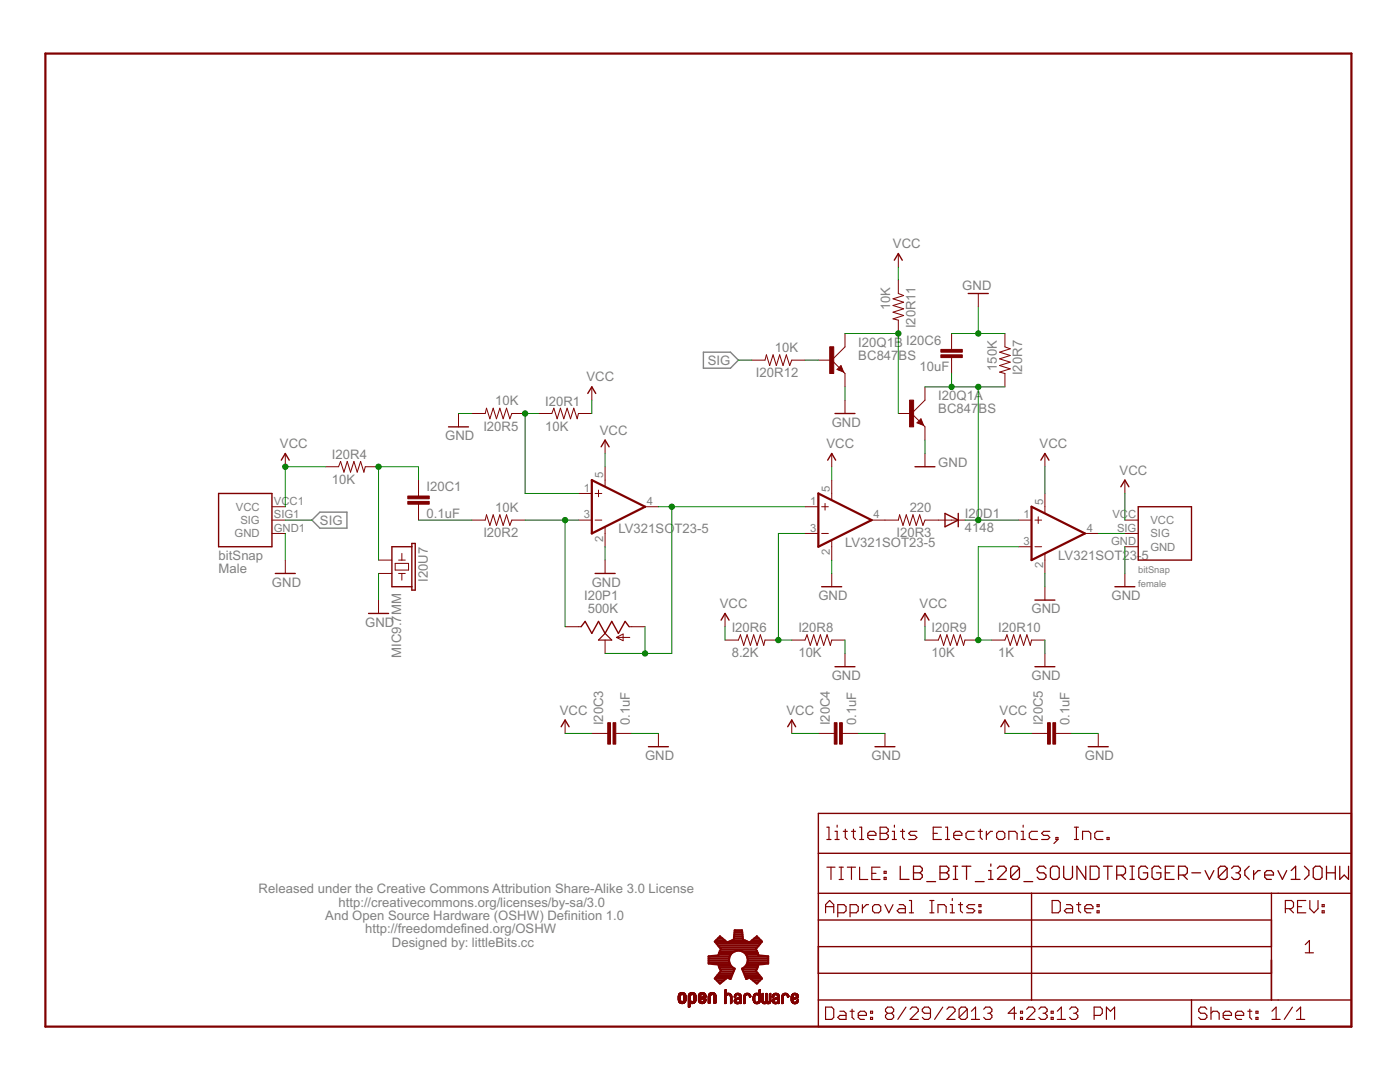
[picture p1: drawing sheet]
<svg xmlns="http://www.w3.org/2000/svg" width="279mm" height="216mm" viewBox="0 0 279 216" stroke-linecap="round" stroke-linejoin="round" font-family="sans-serif">
<path d="M140.4 70.3h5.4l1.6 1.6-1.6 1.6h-5.4zM62.3 103.8l1.5-1.6h5.4v3.2h-5.4z" fill="none" stroke="#808080" stroke-width=".28"/>
<g fill="none" stroke="#800000" stroke-width=".23">
<path d="M120.8 126.4l1.3 1.3h-2.7zM165 173h1.6M165 165.1h.4v2.4M165 167.5h.8M165.8 173v2.5M166.6 167.5h.9M166.6 165.9h.5v1.6M167.1 164.7v.4M167.5 173h.8M167.5 175.5h.8M167.9 173v2.5M168.3 165.9h.8"/>
<path d="M168.7 165.5v1.6l.4 .4M169.1 173h1.6M169.9 173v2.5M169.9 165.9h.8M170.3 165.5v1.6l.4 .4M171.6 173v2.5h1.6M171.6 165.1h.4v2.4M171.6 167.5h.8M173.2 166.7h1.6v-.4l-.4-.4h-.8l-.4 .4v.8l.4 .4h.8M174 174.3h.8M175.6 173h-1.6v2.5h1.6M175.6 165.1h1.2l.5 .4v.4l-.5 .4 .5 .4v.4l-.5 .4h-1.2z"/>
<path d="M175.6 166.3h1.2M176.4 175.1h.4v.4h-.4zM176.4 173.9h.4v.4h-.4zM178.1 167.5h.8M178.1 165.9h.4v1.6M178.5 164.7v.4M179.7 165.9h.8M180.1 165.5v1.6l.4 .4M181.5 179.7h.4v2.4M183 165.9h-1.2l-.4 .4 .4 .4h.8l.4 .4-.4 .4h-1.2M185.6 179.7h.8M186 179.7v2.4"/>
<path d="M186.2 166.3h.9M187.9 165.1h-1.7v2.4h1.7M188.7 165.1h.4v2.4M188.7 167.5h.8M190.1 179.3v.4M190.3 166.7h1.7v-.4l-.4-.4h-.9l-.4 .4v.8l.4 .4h.9M194.4 165.9h-1.2l-.4 .4v.8l.4 .4h1.2M195.2 165.9h.8M195.6 165.5v1.6l.4 .4M196.8 165.9v1.6M198.1 165.9h-.4l-.9 .8M198.9 166.3l.4-.4h.8l.4 .4v.8l-.4 .4h-.8l-.4-.4z"/>
<path d="M201.3 167.5v-1.6h1.3l.4 .4v1.2M203.8 167.5h.8M203.8 165.9h.4v1.6M204.2 164.7v.4M207.1 165.9h-1.3l-.4 .4v.8l.4 .4h1.3M209.5 165.9h-1.2l-.4 .4 .4 .4h.8l.4 .4-.4 .4h-1.2M210 179.7h1.2l.4 .4v1.6l-.4 .4h-1.2zM210.7 167.1h.4v.4h-.4zM211.1 167.5l-.8 .8M214.4 165.1h.8M214.4 167.5h.8M214.8 165.1v2.4"/>
<path d="M216 167.5v-1.6h1.3l.4 .4v1.2M220.1 165.9h-1.2l-.4 .4v.8l.4 .4h1.2M220.9 167.1h.4v.4h-.4zM260.6 179.7h-1.6v2.4h1.6M261.4 179.7v1.6l.8 .8 .8-.8v-1.6M164.8 182.1v-1.6l.8-.8 .8 .8v1.6M164.8 180.9h1.6M167.2 182.1h1.2l.4-.4v-.8l-.4-.4h-1.2v2.4M169.7 182.1h1.2l.4-.4v-.8l-.4-.4h-1.2v2.4M172.1 180.5v1.6M173.3 180.5h-.4l-.8 .8M174.5 180.5h.9l.4 .4v.8l-.4 .4h-.9l-.4-.4v-.8z"/>
<path d="M176.6 180.5l.8 1.6 .8-1.6M179.5 180.5h.8l.4 .4v1.2h-1.2l-.5-.4 .5-.4h1.2M181.5 182.1h.8M185.6 182.1h.8M187.2 182.1v-1.6h1.2l.4 .4v1.2M189.7 182.1h.8M189.7 180.5h.4v1.6M191.3 180.5h.8M191.7 180.1v1.6l.4 .4M194.5 180.5h-1.2l-.4 .4 .4 .4h.8l.4 .4-.4 .4h-1.2M195.4 181.7h.4v.4h-.4zM195.4 180.5h.4v.4h-.4z"/>
<path d="M212.8 180.5h.8l.5 .4v1.2h-1.3l-.4-.4 .4-.4h1.3M214.9 180.5h.8M215.3 180.1v1.6l.4 .4M216.5 181.3h1.6v-.4l-.4-.4h-.8l-.4 .4v.8l.4 .4h.8M218.9 181.7h.5v.4h-.5zM218.9 180.5h.5v.4h-.5zM256.5 181.3h1.2l.4-.4v-.8l-.4-.4h-1.2v2.4M257.3 181.3l.8 .8M259 180.9h.8M260.5 188.5l.8-.8v2.4M260.5 190.1h1.6M263.9 181.7h.4v.4h-.4z"/>
<path d="M263.9 180.5h.4v.4h-.4zM164.8 201h1.2l.4 .4v1.6l-.4 .4h-1.2zM167.6 201.8h.8l.4 .4v1.2h-1.2l-.4-.4 .4-.4h1.2M169.7 201.8h.8M170.1 201.4v1.6l.4 .4M171.3 202.6h1.6v-.4l-.4-.4h-.8l-.4 .4v.8l.4 .4h.8M173.7 203h.4v.4h-.4zM173.7 201.8h.4v.4h-.4zM177.1 202.2l-.4 .4v.4l.4 .4h.8l.5-.4v-.4l-.5-.4M177.1 202.2l-.4-.4v-.4l.4-.4h.8l.5 .4v.4l-.5 .4M177.1 202.2h.8M180.8 201l-1.6 2.4"/>
<path d="M181.6 201.4l.4-.4h.8l.5 .4v.4l-1.7 1.6h1.7M185.7 202.2h-1.2l-.4-.4v-.4l.4-.4h.8l.4 .4v1.6l-.4 .4h-.8l-.4-.4M188.2 201l-1.7 2.4M189 201.4l.4-.4h.8l.4 .4v.4l-1.6 1.6h1.6M193 201.4v1.6l-.4 .4h-.8l-.4-.4M193 201.4l-.4-.4h-.8l-.4 .4v1.6M193 201.4l-1.6 1.6M193.9 203.4h1.6M193.9 201.8l.8-.8v2.4M196.3 201.4l.4-.4h.8l.5 .4v.4l-.5 .4M197.1 202.2h.4M197.5 202.2l.5 .4v.4l-.5 .4h-.8l-.4-.4"/>
<path d="M202.8 202.2h-1.6l1.2-1.2v2.4M203.7 203h.4v.4h-.4zM203.7 201.8h.4v.4h-.4zM204.9 201.4l.4-.4h.8l.4 .4v.4l-1.6 1.6h1.6M207.3 201.4l.5-.4h.8l.4 .4v.4l-.4 .4M208.2 202.2h.4M208.6 202.2l.4 .4v.4l-.4 .4h-.8l-.5-.4M209.8 203h.4v.4h-.4zM209.8 201.8h.4v.4h-.4zM211 203.4h1.6M211 201.8l.8-.8v2.4M213.5 201.4l.4-.4h.8l.4 .4v.4l-.4 .4"/>
<path d="M214.3 202.2h.4M214.7 202.2l.4 .4v.4l-.4 .4h-.8l-.4-.4M218.4 202.6h1.2l.4-.4v-.8l-.4-.4h-1.2v2.4M220.8 203.4v-2.4l.8 .8 .8-.8v2.4M240.9 201.4l-.4-.4h-.9l-.4 .4v.4l.4 .4h.9l.4 .4v.4l-.4 .4h-.9l-.4-.4M241.7 202.2l.4-.4h.8l.4 .4v1.2M241.7 201v2.4M244.1 202.6h1.7v-.4l-.5-.4h-.8l-.4 .4v.8l.4 .4h.8M246.6 202.6h1.6v-.4l-.4-.4h-.8l-.4 .4v.8l.4 .4h.8M249 201.8h.8M249.4 201.4v1.6l.4 .4M250.7 203h.4v.4h-.4z"/>
<path d="M250.7 201.8h.4v.4h-.4zM253.9 203.4h1.6M253.9 201.8l.8-.8v2.4M257.9 201l-1.6 2.4M258.7 203.4h1.7M258.7 201.8l.9-.8v2.4"/>
</g>
<g fill="none" stroke="#800000" stroke-width=".2">
<path d="M179.3 55.9v2.7l1 .4-2.1 .6 2.1 .7-2.1 .7 2.1 .6-2.1 .7 2.1 .6-2.1 .7 1.1 .3v2.6M179.3 50.6v2.7M195.2 58.6v2.6M118.1 77.2v2.6M150 71.9h2.7l.3-1.1 .6 2.1 .7-2.1 .6 2.1 .7-2.1 .7 2.1 .6-2.1 .7 2.1 .4-1h2.7M163.3 71.9h2.7M166 71.9l2.4 2.4M167 73.7l.8-.8 .6 1.4zM168.4 74.3l.2 .2v2.7M168.6 66.5v2.7l-2.6 2.7M168.6 79.8v2.7M184.6 77.2v2.6l-2.7 2.7"/>
<path d="M189.9 66.5v3.2M189.9 71.3v3.2M200.6 66.5v2.7l1 .4-2.1 .7 2.1 .6-2.1 .7 2.1 .7-2.1 .6 2.1 .7-2.1 .7 1.1 .2v2.7M56.9 90.5v2.6M64.9 93.1h2.7l.4-1 .6 2.1 .7-2.1 .7 2.1 .6-2.1 .7 2.1 .7-2.1 .6 2.1 .3-1.1h2.6M83.5 95.8v3.2M91.5 82.5v2.7M94.2 82.5h2.6l.3-1.1 .7 2.2 .6-2.2 .7 2.2 .7-2.2 .6 2.2 .7-2.2 .6 2.2 .5-1.1h2.6M107.5 82.5h2.6l.4-1.1 .7 2.2 .6-2.2 .7 2.2 .7-2.2 .7 2.2 .6-2.2 .7 2.2 .2-1.1h2.7M115.4 98.5h2.7M118.8 98.5h1.3M119.4 97.8v1.3"/>
<path d="M120.8 87.8v2.7M120.8 93.1v3.9M166 90.5v2.6M166 95.8v3.9M179.3 82.5h2.6M181.9 82.5l2.4 2.4M183.8 83.6l.5 1.3-1.3-.5zM184.3 84.9l.3 .3v2.6M184.6 90.5v2.6M208.5 90.5v2.6M208.5 98.5v3.9M224.5 95.8v2.7"/>
<path d="M54.3 103.8h2.6M54.3 101.1h2.6M54.3 106.4h2.6M56.9 111.8v2.6M75.5 111.8h2.7M75.5 114.4h2.7M75.5 119.7v2.7M78.9 112.4h2.6v1.3h-2.6zM79.5 111.8h1.4M79.5 114.4h1.4M80.2 110.4v1.4M80.2 114.4v1.4"/>
<path d="M83.5 100.6v3.2M94.2 103.8h2.6l.3-1.1 .7 2.1 .6-2.1 .7 2.1 .7-2.1 .6 2.1 .7-2.1 .6 2.1 .5-1h2.6M115.4 103.8h2.7M118.8 103.8h1.3M120.8 105.2v3.9M120.8 111.8v2.6M128.7 101.1h2.7M160.7 101.1h2.6M160.7 106.4h2.6M164 101.1h1.3M164 106.4h1.3M164.7 100.5v1.3"/>
<path d="M166 107.9v3.9M166 114.4v2.7M173.9 103.8h5.4l.2-1.1 .7 2.1 .7-2.1 .6 2.1 .7-2.1 .7 2.1 .6-2.1 .7 2.1 .4-1h8M203.2 103.8h2.7M203.2 109.1h2.7M206.5 103.8h1.4M206.5 109.1h1.4M207.2 103.1v1.4M208.5 110.5v3.9M208.5 117.1v2.6M216.5 106.4h2.7M224.5 103.8h2.7"/>
<path d="M224.5 106.4h2.7M224.5 109.1h2.7M224.5 114.4v2.7M112.8 125.1h3.2M120.8 127.7v2.7M123 127.2h2.7M123 127.2l1.4-.7v1.3zM125.6 125.1h3.1M144.7 127.7h2.7l.4-1 .6 2.1 .7-2.1 .7 2.1 .6-2.1 .7 2.1 .6-2.1 .7 2.1 .3-1.1h2.6M144.7 122.4v2.7M158 127.7h2.7l.4-1 .6 2.1 .7-2.1 .6 2.1 .7-2.1 .7 2.1 .7-2.1 .6 2.1 .3-1.1h2.6M168.6 130.4v2.6"/>
<path d="M184.6 127.7h2.7l.4-1 .6 2.1 .7-2.1 .7 2.1 .6-2.1 .7 2.1 .6-2.1 .7 2.1 .3-1.1h2.6M184.6 122.4v2.7M197.9 127.7h2.7l.4-1 .6 2.1 .7-2.1 .6 2.1 .7-2.1 .7 2.1 .6-2.1 .7 2.1 .3-1.1h2.6M208.5 130.4v2.6M112.8 143.7v2.6M118.1 146.3h3.2M122.9 146.3h3.2M131.4 146.3v2.7M158 143.7v2.6M163.3 146.3h3.2M168.1 146.3h3.2M176.6 146.3v2.7"/>
<path d="M200.6 143.7v2.6M205.9 146.3h3.2M210.7 146.3h3.1M219.2 146.3v2.7M135.4 199.6h.4M135.4 199.5h.4M135.4 199.4h.4M135.4 199.3h.4M135.4 199.2h.4M135.4 199.1h.4M135.4 199h.4M135.4 198.9h.4"/>
<path d="M135.4 198.8h.4M135.4 199.7h.5M135.4 199.7h.4M135.4 199.8h.6M135.4 199.7l.5 .1M135.4 199.9h1.4M135.4 198.4h1.4M135.5 199.9h1.3M135.5 198.4h1.3M135.5 200h1.2M135.5 198.3h1.2M135.6 198.3h1.1"/>
<path d="M135.6 198.2h1.1M135.7 198.2h.9M135.7 198.1h.8M135.8 198.7h-.4M135.8 198.6l-.4 .1M135.8 198.1h.6M135.8 198.6h-.4M135.9 198.6h-.5M136 198.5h-.6M136 198h.2M136.2 198.5h.6M136.3 198.5h.6"/>
<path d="M136.4 198.6h.5M136.4 199.7h.5M136.4 199.6h.5M136.5 198.7h.4M136.5 199.6h.4M136.5 199.5h.4M136.5 199.4h.4M136.5 199.3h.4M136.5 199.2h.4M136.5 199.1h.4M136.5 199h.4M136.5 198.9h.4"/>
<path d="M136.5 198.8h.4M136.8 199.8h-.6M136.9 199.8h-.6M136.9 199.7h-.5M137.4 200h1.3M137.4 199.9h1.4M137.4 199.8h.6M137.4 199.7l.5 .1M137.4 199.7h.5M137.4 199.7h.4M137.4 199.6h.4M137.4 199.5h.4"/>
<path d="M137.4 199.4h.4M137.4 199.3h.4M137.4 199.2h.4M137.4 199.1h.4M137.4 199h.4M137.4 198.9h.4M137.4 198.8h.4M137.4 198.7h.4M137.5 198.4h1.3M137.5 198.3h1.2M137.6 198.2h1.1M137.7 198.2h.9"/>
<path d="M137.7 198.1h.8M137.8 198.6l-.4 .1M137.8 198.1h.7M137.8 198.6h-.4M137.9 198.6h-.5M137.9 198.5h-.5M138 198.5h-.6M138 198h.2M138.2 198.5h.6M138.3 198.5h.6M138.3 199.8h.6M138.4 198.6h.5"/>
<path d="M138.4 199.7h.5M138.5 199.6h.4M138.5 198.6l.4 .1M138.5 199.5h.4M138.5 199.4h.4M138.5 199.3h.4M138.5 199.2h.4M138.5 199.1h.4M138.5 199h.4M138.5 198.9h.4M138.5 198.8h.4M138.5 198.7h.4"/>
<path d="M138.8 199.9h-1.4M138.8 198.4h-1.3M138.9 199.8h-.7M138.9 199.7h-.5M139.4 199.7l.5 .1M139.4 199.7h.5M139.4 199.7h.4M139.4 199.6h.4M139.4 199.5h.4M139.4 199.3h.9M139.4 199h1.5M139.4 199h.4"/>
<path d="M139.4 198.9h.3M139.4 198.6h.4M139.4 199.8h.6M139.4 199.9h1.4M139.4 198.4h1.4M139.5 199.9h1.3M139.5 198.4h1.3M139.5 198.3h1.3M139.6 198.3h1.1M139.6 198.2h1.1M139.7 198.2h.9M139.7 198.1h.8"/>
<path d="M139.8 198.8h-.4M139.8 198.7h-.4M139.8 198.1h.7M139.8 198.6h-.4M139.9 198.6h-.5M139.9 199.5h-.5M139.9 199h1M140 198.5h-.6M140 198h.2M140 199.4h-.6M140 198.9h.9M140.2 199.3l-.8 .1"/>
<path d="M140.2 198.9h.7M140.3 199.8h.5M140.3 198.5h.5M140.3 199.3h-.9M140.3 198.8h.6M140.3 198.5h.6M140.4 198.8h.5M140.4 198.6h.5M140.4 199.7h.5M140.5 199.6h.4M140.5 198.7h.4M140.5 199.5h.4"/>
<path d="M140.5 199.2h-1.1M140.5 199.4h.4M140.6 199.4h.3M140.6 199.2h-1.2M140.7 199.1h-1.3M140.7 200h-1.2M140.8 199.3h.1M140.8 199.1h-1.4M140.9 199.7l-.6 .1M140.9 199.7h-.5M141.4 200h.4M141.4 199.9h.4"/>
<path d="M141.4 199.8h.4M141.4 199.7h.4M141.4 199.6h.4M141.4 199.5h.4M141.4 199.4h.4M141.4 199.3h.4M141.4 199.2h.4M141.4 199.1h.4M141.4 199h.4M141.4 198.9h.4M141.4 198.8h.4M141.4 198.7h.4"/>
<path d="M141.5 198.4h1.3M141.5 198.3h1.2M141.6 198.3h1.1M141.6 198.2h1.1M141.7 198.2h.9M141.7 198.1h.8M141.8 198.1h.7M141.8 198.6l-.4 .1M141.9 198.6h-.5M142 198.5h-.6M142 198h.3M142.3 198.5h.5"/>
<path d="M142.3 198.5h.6M142.4 198.6h.5M142.5 198.6h.4M142.5 200h.4M142.5 199.9h.4M142.5 199.8h.4M142.5 199.7h.4M142.5 199.6h.4M142.5 199.5h.4M142.5 199.4h.4M142.5 199.3h.4M142.5 199.2h.4"/>
<path d="M142.5 199.1h.4M142.5 199h.4M142.5 198.9h.4M142.5 198.8h.4M142.5 198.7h.4M142.8 198.4h-1.3M144.6 200h.3M144.6 199.9h.3M144.6 199.8h.3M144.6 199.7h.3M144.6 199.6h.3M144.6 199.5h.3"/>
<path d="M144.6 199.4h.3M144.6 199.3h.3M144.6 199.2h.3M144.6 199.1h.3M144.6 199h.3M144.6 198.9h.3M144.6 198.8h.3M144.6 198.7h.4M144.6 198.4h1.3M144.6 198.3h1.2M144.6 198.3h1.1M144.6 198.2h.4"/>
<path d="M144.6 198.2h.3M144.6 198.1h.3M144.6 198h.3M144.6 197.9h.3M144.6 197.8h.3M144.6 197.7h.3M144.6 197.6h.3M144.7 197.5h.2M144.8 197.5h.1M145 198.8h-.4M145 198.6l-.4 .1M145.1 198.6h-.5"/>
<path d="M145.1 198.2h.5M145.2 198.5h-.6M145.3 198.2h.1M145.5 198.5h.5M145.6 198.6h.4M145.7 198.6l.3 .1M145.7 198.7h.3M145.8 198.9h.2M145.8 198.8h.2M145.8 200h.2M145.8 199.9h.2M145.8 199.8h.2"/>
<path d="M145.8 199.7h.2M145.8 199.6h.2M145.8 199.5h.2M145.8 199.4h.2M145.8 199.3h.2M145.8 199.2h.2M145.8 199.1h.2M145.8 199h.2M145.9 198.5h-1.3M146.5 199.9h.4M146.5 199.8h.4M146.5 199.7l.4 .1"/>
<path d="M146.5 199.7h.3M146.5 199h.1M146.5 198.9h.3M146.5 198.8h.3M146.6 199.9h.4M146.6 200h.5M146.7 198.5h1.1M146.7 198.4h1.1M146.7 199h-.2M146.8 198.3h.9M146.8 198.9h-.3M146.9 199.7h-.4"/>
<path d="M146.9 199.2h1.1M146.9 198.8h-.4M146.9 198.3h.7M146.9 198.7h-.3M146.9 199.6h-.4M146.9 198.6l-.3 .1M146.9 198.2h.7M147 198.6h-.4M147 199.5h-.4M147 199.2h1M147.1 199.1h.9M147.2 199.5h-.6"/>
<path d="M147.2 198.5h-.6M147.2 200h.2M147.2 199.1h.8M147.2 198.2h.1M147.3 199.4h-.7M147.3 198.5h.6M147.4 199h.6M147.4 199.3l-.8 .1M147.5 198.6h.4M147.5 199.3h-.8M147.6 198.9h.4M147.6 198.6l.3 .1"/>
<path d="M147.6 199.3h.4M147.6 198.7h.4M147.6 200h.4M147.6 199.9h.4M147.6 199.8h.4M147.6 199.7h.4M147.6 199.6h.4M147.6 199.5h.4M147.6 199.4h.4M147.6 198.8h.4M148 199.3h-1.2M148.4 200h.3"/>
<path d="M148.4 199.9h.3M148.4 199.8h.3M148.4 199.7h.3M148.4 199.6h.3M148.4 199.5h.3M148.4 199.4h.3M148.4 199.3h.3M148.4 199.2h.3M148.4 199.1h.3M148.4 199h.3M148.4 198.9h.3M148.4 198.8h.4"/>
<path d="M148.4 198.7h.4M148.5 198.5h1.2M148.6 198.4h1.1M148.7 198.3h.9M148.7 198.3h.8M148.8 198.8h-.4M148.8 198.6l-.4 .1M148.8 198.2h.7M148.9 198.6h-.4M149 198.5h-.5M149.1 198.2h.1M149.2 198.5h.6"/>
<path d="M149.4 198.6h.4M149.5 198.6h.3M149.5 198.7h.3M149.5 198.8h.3M149.6 198.9h.2M149.7 199h-.1M149.8 198.9h-.2M149.9 198.8h-.3M150.3 199.6h.3M150.3 199.5h.3M150.3 199.4h.3M150.3 199.3h.3"/>
<path d="M150.3 199.2h.3M150.3 199.1h.3M150.3 199h.3M150.3 198.9h.3M150.3 199.7h.3M150.3 198.8h.3M150.3 199.7l.4 .1M150.4 199.9h.3M150.4 199.8h.3M150.4 199.9h.5M150.4 200h.6M150.5 198.4h1.3"/>
<path d="M150.6 198.3h1.2M150.6 198.8h-.3M150.7 198.7h-.4M150.7 198.6l-.3 .1M150.7 198.6h-.3M150.7 198.2h.6M150.8 198.6h-.4M150.9 198.5h-.5M151 198.2h.1M151.1 200h.6M151.1 198.5h.7M151.2 199.9h.5"/>
<path d="M151.3 198.6h.5M151.4 198.6h.4M151.4 198.7h.4M151.4 199.7h.4M151.4 199.6h.4M151.4 199.5h.4M151.4 199.3h.4M151.4 199.2h.4M151.4 199.1h.4M151.4 199h.4M151.4 198.9h.4M151.4 198.8h.4"/>
<path d="M151.4 198.2h.4M151.4 198.1h.4M151.4 198h.4M151.4 197.9h.4M151.4 197.8h.4M151.4 197.7h.4M151.4 197.6h.4M151.4 199.4h.4M151.5 197.5h.3M151.6 197.5h.1M151.7 199.9h-.4M151.7 199.8h-.3"/>
<path d="M151.7 199.7l-.3 .1M151.8 199.7h-.4M151.8 198.5h-1.3M152 199.7l.4 .1M152 199.7h.3M152 199.6h.3M152 199.5h.3M152 199.4h.3M152 199.3h.3M152 199.2h.3M152 199.1h.3M152 199h.3"/>
<path d="M152 198.9h.3M152 198.8h.3M152 198.7h.3M152 198.6h.3M152 198.5h.3M152 198.4h.3M152.1 199.9h.3M152.1 199.8h.3M152.1 198.3h.2M152.1 200h1.7M152.2 198.2h.1M152.7 199.9h.5"/>
<path d="M152.8 199.9h.3M152.8 199.8h.3M152.8 199.7l.3 .1M152.8 199.7h.3M152.8 199.6h.3M152.8 199.5h.3M152.8 199.4h.3M152.8 199.3h.3M152.8 199.2h.3M152.8 199.1h.3M152.8 199h.3M152.8 198.9h.3"/>
<path d="M152.8 198.8h.3M152.8 198.7h.3M152.8 198.6h.3M152.8 198.5h.3M152.8 198.4h.3M152.8 198.3h.3M152.9 198.2h.2M153.5 199.9h.3M153.5 199.8h.3M153.5 199.7h.3M153.5 199.6h.3M153.5 199.5h.3"/>
<path d="M153.5 199.4h.3M153.5 199.3h.3M153.5 199.2h.3M153.5 199.1h.3M153.5 199h.3M153.5 198.9h.3M153.5 198.8h.3M153.5 198.7h.3M153.5 198.6h.3M153.5 198.5h.3M153.5 198.4h.3M153.5 198.3h.3"/>
<path d="M153.6 198.3h.2M153.7 198.2h.1M153.8 199.9h-.4M154.1 199.9h.4M154.1 199.8h.4M154.1 199.7h.3M154.1 199h.1M154.1 198.8h.3M154.1 199.9h.5M154.2 200h.8M154.3 198.5h1.1M154.3 198.4h1.1"/>
<path d="M154.3 199h-.2M154.4 198.3h.9M154.4 198.9h-.3M154.5 199.2h1M154.5 198.7h-.4M154.5 198.3h.7M154.5 199.6h-.4M154.5 198.6l-.3 .1M154.5 198.2h.6M154.6 198.6h-.4M154.6 199.5h-.4M154.6 199.2h.9"/>
<path d="M154.7 199.1h.8M154.7 199.5h-.5M154.7 198.5h-.5M154.8 199.1h.7M154.8 198.2h.1M154.9 199.4h-.7M154.9 198.5h.6M154.9 199h.6M155 199.3l-.8 .1M155 199h.5M155.1 198.6h.4M155.1 199.3h-.8"/>
<path d="M155.2 198.9h.3M155.2 198.6h.3M155.2 198.7h.3M155.2 199.3h.3M155.2 198.8h.3M155.3 200h.2M155.3 199.9h.2M155.3 199.8h.2M155.3 199.7h.2M155.3 199.6h.2M155.3 199.5h.2M155.3 199.4h.2"/>
<path d="M155.3 199.3h.2M155.3 198.8h.2M155.5 199.3h-1.1M156 200h.3M156 199.9h.3M156 199.8h.3M156 199.7h.3M156 199.6h.3M156 199.5h.3M156 199.4h.3M156 199.3h.3M156 199.2h.3"/>
<path d="M156 199.1h.3M156 199h.3M156 198.9h.3M156.1 198.5h1.2M156.2 198.4h1.1M156.2 198.4h1M156.3 198.3h.9M156.3 198.8h-.3M156.3 198.3h.8M156.4 198.7h-.4M156.4 198.6l-.3 .1M156.4 198.2h.6"/>
<path d="M156.4 198.6h-.3M156.5 198.6h-.4M156.6 198.5h-.5M156.7 198.2h.1M156.8 198.5h.6M157 198.6h.4M157.1 198.6l.3 .1M157.1 198.7h.3M157.1 198.8h.3M157.1 198.9h.3M157.3 199h-.1M157.4 198.9h-.3"/>
<path d="M157.9 199.7h.3M157.9 199.6h.3M157.9 199.6h.4M157.9 199.5h.4M157.9 199.3h1M157.9 199.2h1.2M157.9 199.2h.4M157.9 199.1h.3M157.9 199h.3M157.9 198.9h.3M157.9 198.8h.3M157.9 199.7h.4"/>
<path d="M157.9 199.8h.4M158 199.9h.3M158 199.9h.5M158 200h.6M158 198.5h1.2M158.1 198.4h1.1M158.2 198.3h.9M158.2 198.3h.8M158.3 198.7h-.4M158.3 198.6l-.4 .1M158.3 198.2h.6M158.3 198.6h-.3"/>
<path d="M158.4 198.6h-.4M158.5 199.5h-.6M158.5 198.5h-.5M158.6 198.2h.1M158.6 199.4h-.7M158.7 199h.6M158.7 200h.5M158.7 199.3l-.8 .1M158.7 198.5h.6M158.8 199h.5M158.9 199.3h-1M158.9 198.9h.4"/>
<path d="M158.9 198.6h.4M159 199.8h.3M159 198.6l.3 .1M159 198.7h.3M159 198.9h.3M159 199.7h.3M159 198.8h.3M159 199.6h.3M159.1 199.5h.2M159.2 199.2h-.9M159.2 199.5h.1M159.3 199.9h-.5"/>
<path d="M159.3 199.1h-.8M159.3 199.9h-.4M135.6 200h1.1M135.7 200.1h.9M135.7 200.2h.8M135.8 200.2h.6M136 200.3h.3M136.7 200h-1.1M137.4 201h.2M137.4 200.8h.4M137.4 200.7h.4M137.4 200.6h.4"/>
<path d="M137.4 200.5h.4M137.4 200.4h.4M137.4 200.3h.4M137.7 200.9h-.3M137.8 200.9h-.4M138 200.3h.3M138.4 200.2h-1M138.5 200.2h-1.1M138.6 200.1h-1.2M138.7 200l-1.3 .1M138.7 200h-1.3M139.6 200h1.1"/>
<path d="M139.7 200.1h.9M139.7 200.2h.8M139.9 200.2h.5M140 200.3h.3M140.7 200l-1.1 .1M141.4 200.2h.1M141.7 200.2h-.3M141.8 200.1h-.4M141.8 200l-.4 .1M142.5 200.2h.2M142.8 200.2h-.3M142.9 200.1h-.4"/>
<path d="M142.9 200l-.4 .1M144.6 200.3h.1M144.6 200.1h.3M144.8 200.2h-.2M144.9 200.2h-.3M145.8 200.1h.2M145.9 200.3h-.1M146 200.2h-.2M146 200l-.2 .1M146.6 200h.8M146.6 200l.8 .1M146.7 200.1h.8"/>
<path d="M146.7 200.2h.8M146.8 200.2h.7M146.9 200.3h.5M147 200.3h.1M147.2 200.3h.1M147.6 200.1h.4M147.8 200.3h-.1M147.8 200.2h-.2M148 200.2h-.4M148.5 200.3h-.1M148.6 200.2h-.2M148.7 200.2h-.3"/>
<path d="M148.7 200.1h-.3M150.5 200h1.1M150.5 200.1h1M150.6 200.2h.9M150.7 200.2h.7M150.8 200.3h.5M151 200.3h.1M151.1 200.3h.1M152.1 200h1.6M152.1 200.1h1.6M152.2 200.2h1.5M152.3 200.2h.5"/>
<path d="M152.3 200.3h.5M152.5 200.3h.1M152.6 200.3h.1M153 200.2h.6M153.1 200.3h.4M153.4 200.3h.1M153.8 200h-1.7M154.2 200l.8 .1M154.3 200.1h.7M154.3 200.2h.8M154.4 200.2h.6M154.7 200.3h.1"/>
<path d="M155 200.3h-.5M155.3 200.1h.2M155.4 200.3h-.1M155.4 200.2h-.1M155.5 200.2h-.2M156 200.3h.1M156 200.1h.3M156.2 200.2h-.2M156.3 200.2h-.3M158.1 200.1h1M158.2 200.2h.8M158.3 200.2h.7"/>
<path d="M158.4 200.3h.5M158.5 200.3h.1M158.6 200.3h.1M159.2 200l-1.1 .1M159.2 200h-1.1"/>
</g>
<path d="M9.1 10.7h260.6v194.2h-260.6zM118.1 95.8l10.6 5.3-10.6 5.3zM163.3 98.5l10.6 5.3-10.6 5.3zM205.9 101.1l10.6 5.3-10.6 5.4z" fill="none" stroke="#800000" stroke-width=".44"/>
<g fill="none" stroke="#800000" stroke-width=".28">
<path d="M178.5 51.9l.8-1.3 .8 1.3M193.2 58.6h4M117.3 78.5l.8-1.3 .8 1.3M167.8 73.2l.3 .8-.8-.3zM167.8 73.5l-.2 .2M43.6 98.5h10.7v10.6h-10.7zM56.1 91.8l.8-1.3 .8 1.3M89.5 85.2h4M120 89.2l.8-1.4 .8 1.4M165.2 91.8l.8-1.3 .8 1.3M166.6 82.5h4M182.6 93.1h4"/>
<path d="M183.8 83.8l.3 .8-.8-.2zM183.8 84.1l-.3 .3M207.7 91.8l.8-1.3 .8 1.3M223.7 97.1l.8-1.3 .8 1.3M54.9 114.4h4M82.2 109.1h-4v8h4M82.2 108.4h.7v9.4h-.7zM118.8 114.4h4M164 117.1h4M188.6 102.4l2.6 1.4-2.6 1.3zM191.2 102.4v2.7M206.5 119.7h4"/>
<path d="M222.5 117.1h4M227.2 101.1h10.6v10.7h-10.6zM73.6 122.4h4M116 125.1l.8-1.1 1.3 2.4 1.3-2.4 1.4 2.4 1.3-2.4 1.3 2.4 1.4-2.4 .8 1.1M143.9 123.7l.8-1.3 .8 1.3M166.6 133h4M183.8 123.7l.8-1.3 .8 1.3M206.5 133h4M112 145l.8-1.3 .8 1.3M129.4 149h4M157.2 145l.8-1.3 .8 1.3M174.6 149h4"/>
<path d="M199.7 145l.9-1.3 .8 1.3M217.2 149h4M163.3 162.3h106.4v42.6h-106.4zM163.3 178.2h106.4M163.3 170.3h106.4M205.9 178.2v21.3M253.7 178.2v21.3M163.3 199.5h106.4M163.3 183.6h90.4M163.3 188.9h90.4M163.3 194.2h90.4M237.8 199.5v5.4"/>
</g>
<g fill="none" stroke="#800000" stroke-width=".25">
<path d="M179.7 172.8v2.7h1.7M182.3 172.8h1.3l.5 .5v.4l-.5 .5 .5 .4v.4l-.5 .5h-1.3zM182.3 174.2h1.3M185 175.9h1.7M187.6 172.8h1.3l.5 .5v.4l-.5 .5 .5 .4v.4l-.5 .5h-1.3zM187.6 174.2h1.3M190.2 175.5h.9M190.2 172.8h.9M190.7 172.8v2.7M192 172.8h1.8M192.9 172.8v2.7M194.6 175.9h1.8"/>
<path d="M197.3 175.5h.9M197.3 173.7h.4v1.8M197.7 172.4v.4M199.1 173.3l.4-.5h.9l.4 .5v.4l-1.7 1.8h1.7M203.5 173.3v1.7l-.5 .5h-.9l-.4-.5M203.5 173.3l-.5-.5h-.9l-.4 .5v1.7M203.5 173.3l-1.8 1.7M204.3 175.9h1.8M208.7 173.3l-.4-.5h-.9l-.4 .5v.4l.4 .5h.9l.4 .4v.4l-.4 .5h-.9l-.4-.5M209.6 173.3l.5-.5h.8l.5 .5v1.7l-.5 .5h-.8l-.5-.5zM212.3 172.8v2.2l.4 .5h.9l.4-.5v-2.2M216.7 172.8v2.7l-1.8-2.7v2.7"/>
<path d="M217.6 172.8h1.3l.4 .5v1.7l-.4 .5h-1.3zM220.2 172.8h1.8M221.1 172.8v2.7M222.9 174.6h1.3l.4-.4v-.9l-.4-.5h-1.3v2.7M223.7 174.6l.9 .9M225.5 175.5h.9M225.5 172.8h.9M226 172.8v2.7M229 173.3l-.4-.5h-.9l-.4 .5v1.7l.4 .5h.9l.4-.5v-.8h-.8M231.7 173.3l-.5-.5h-.8l-.5 .5v1.7l.5 .5h.8l.5-.5v-.8h-.9M232.6 174.2h.8M234.3 172.8h-1.7v2.7h1.7"/>
<path d="M235.2 174.6h1.3l.5-.4v-.9l-.5-.5h-1.3v2.7M236.1 174.6l.9 .9M237.8 174.2h1.8M240.5 173.7l.9 1.8 .9-1.8M244.9 173.3v1.7l-.4 .5h-.9l-.5-.5M244.9 173.3l-.4-.5h-.9l-.5 .5v1.7M244.9 173.3l-1.8 1.7M245.8 173.3l.4-.5h.9l.4 .5v.4l-.4 .5M246.7 174.2h.4M247.1 174.2l.4 .4v.4l-.4 .5h-.9l-.4-.5M249.3 172.8l-.9 .9v.9l.9 .9M250.2 173.7v1.8"/>
<path d="M251.5 173.7h-.4l-.9 .9M252.4 174.6h1.7v-.4l-.4-.5h-.9l-.4 .5v.8l.4 .5h.9M255 173.7l.9 1.8 .9-1.8M257.7 175.5h1.7M257.7 173.7l.9-.9v2.7M260.3 172.8l.9 .9v.9l-.9 .9M262.1 173.3l.4-.5h.9l.4 .5v1.7l-.4 .5h-.9l-.4-.5zM264.7 174.2h1.8M264.7 172.8v2.7M266.5 172.8v2.7M267.4 172.8v2.7l.9-.9 .8 .9v-2.7"/>
</g>
<g fill="#800000" stroke="#800000" stroke-width=".2">
<path d="M81.4 100.1h4.3v.5h-4.3z"/>
<path d="M81.4 99h4.3v.5h-4.3z"/>
<path d="M122.3 144.2h.6v4.3h-.6z"/>
<path d="M121.3 144.2h.5v4.3h-.5z"/>
<path d="M167.6 144.2h.5v4.3h-.5z"/>
<path d="M166.5 144.2h.5v4.3h-.5z"/>
<path d="M210.1 144.2h.6v4.3h-.6z"/>
<path d="M209.1 144.2h.5v4.3h-.5z"/>
<path d="M187.8 70.8h4.2v.6h-4.2z"/>
<path d="M187.8 69.7h4.2v.6h-4.2z"/>
<path d="M181.5 79.8h.8v5.4h-.8z"/>
<path d="M165.6 69.2h.8v5.3h-.8z"/>
</g>
<g fill="none" stroke="#800000" stroke-width=".4">
<path d="M141.4 192h4.1M141.4 191.6h4.1M141.4 191.3h4.1M141.4 190.9h4.2M142.2 192.4h3.5M142.7 195.3h2.2M142.7 188h2.4M142.9 194.9h3.1M142.9 187.6h1.7M143 188.3h8.7M143.1 195.7h1.3M143.2 194.6h2.9"/>
<path d="M143.3 187.2h.8M143.3 188.7h8.1M143.4 190.5h2.4M143.4 192.7h2.5M143.4 196h.6M143.5 194.2h2.8M143.5 190.2h2.6M143.6 193.1h2.7M143.6 189.1h7.5M143.6 189.8h3.1M143.7 189.8l-.3 .8-2 .2v1.5l2 .2 .5 1.2-1.3 1.5 1.1 1.1 1.5-1.2 .6 .2 .8-2a1.89 1.89 0 0 1-1.1-2.1M143.7 186.9h.1"/>
<path d="M143.7 186.8l1.5 1.3 1.2-.6 .2-1.9h1.5l.2 1.9 1.2 .6 1.5-1.3M143.7 186.8l-1.1 1.1 1.3 1.5-.2 .4M143.7 193.5h2.9M143.8 193.8h2.6M143.8 189.4h7.1M145.4 188h4M145.5 191.2a1.87 1.87 0 0 1 1.9-1.5 1.87 1.87 0 0 1 1.8 1.6M145.7 195.3h.1M146.3 187.6h2.2M146.5 187.2h1.8M146.5 186.9h1.7M146.5 186.5h1.7"/>
<path d="M146.6 186.1h1.5M146.6 185.8h1.5M148 189.8h3.1M148.1 193.5h2.9M148.3 193.8h2.6M148.4 193.1h2.8M148.5 194.2h2.7M148.6 194.6h2.9M148.6 190.2h2.6M148.8 194.9h3M148.8 192.7h2.5M148.9 195.3h.1"/>
<path d="M148.9 190.5h2.4M149 192.4h3.5M149.1 190.9h4.2M149.2 192h4.1M149.2 191.3h4.1M149.2 191.6h4.1M149.7 188h2.3M149.9 195.3h2.1M150.1 187.6h1.7M150.3 195.7h1.3M150.6 187.2h.8M150.8 196h.5"/>
<path d="M151 186.9h.1M151 186.8l1.1 1.1-1.2 1.5 .2 .4M151.1 189.8l.3 .8 1.9 .2v1.5l-1.9 .2-.5 1.2 1.2 1.5-1.1 1.1-1.5-1.2-.6 .2-.8-2a1.85 1.85 0 0 0 1.1-2"/>
</g>
<g fill="none" stroke="#008000" stroke-width=".2">
<path d="M179.3 53.3v2.6M118.1 79.8v2.7M147.4 71.9h2.6M160.7 71.9h2.6M168.6 77.2v2.6M168.6 66.5h10.7v16M184.6 77.2h16M189.9 66.5h10.7M189.9 74.5v2.7M195.2 61.2v5.3M195.2 77.2v26.6M64.9 93.1h-8v8"/>
<path d="M83.5 95.8v-2.7h-8v18.7M91.5 82.5h2.7M107.5 82.5h-2.7v16h10.6M120.8 90.5v2.6M166 93.1v2.7M184.6 87.8v2.7M208.5 93.1v5.4M224.5 98.5v5.3M56.9 103.8h5.4M56.9 106.4v5.4M75.5 114.4v5.3M83.5 103.8h10.7"/>
<path d="M104.8 103.8h10.6M112.8 103.8v21.3M120.8 109.1v2.7M131.4 101.1h29.3M134.1 101.1v29.3h-13.3M160.7 106.4h-5.4v21.3h2.7M166 111.8v2.6M192.6 103.8h10.6M203.2 109.1h-8v18.6h2.7M208.5 114.4v2.7M219.2 106.4h5.3M224.5 109.1v5.3"/>
<path d="M128.7 125.1v5.3M144.7 125.1v2.6M168.6 127.7v2.7M184.6 125.1v2.6M208.5 127.7v2.7M112.8 146.3h5.3M126.1 146.3h5.3M158 146.3h5.3M171.3 146.3h5.3M200.6 146.3h5.3M213.8 146.3h5.4"/>
</g>
<g fill="#008000" stroke="#008000" stroke-width=".2">
<circle cx="112.8" cy="103.8" r=".53"/>
<circle cx="75.5" cy="93.1" r=".53"/>
<circle cx="134.1" cy="101.1" r=".53"/>
<circle cx="128.7" cy="130.4" r=".53"/>
<circle cx="104.8" cy="82.5" r=".53"/>
<circle cx="195.2" cy="66.5" r=".53"/>
<circle cx="56.9" cy="93.1" r=".53"/>
<circle cx="155.3" cy="127.7" r=".53"/>
<circle cx="195.2" cy="77.2" r=".53"/>
<circle cx="195.2" cy="103.8" r=".53"/>
<circle cx="189.9" cy="77.2" r=".53"/>
<circle cx="195.2" cy="127.7" r=".53"/>
<circle cx="179.3" cy="66.5" r=".53"/>
</g>
<g font-size="2.9" fill="#808080">
<text x="178.2" y="49.5">VCC</text>
<text x="192.1" y="57.8">GND</text>
<text x="177.7" y="61.9" transform="rotate(-90 177.7 61.9)">10K</text>
<text x="182.7" y="65.5" transform="rotate(-90 182.7 65.5)">I20R11</text>
<text x="154.7" y="70.3">10K</text>
<text x="171.3" y="71.9">BC847</text>
<text x="171.3" y="69.2">I20Q1B I20C6</text>
<text x="179.3" y="71.9">BS</text>
<text x="117" y="76.1">VCC</text>
<text x="141.3" y="72.8">SIG</text>
<text x="150.9" y="75.3">I20R12</text>
<text x="183.5" y="74.1">10uF</text>
<text x="199" y="74" transform="rotate(-90 199 74)">150K</text>
<text x="204" y="74.9" transform="rotate(-90 204 74.9)">I20R7</text>
<text x="98.8" y="80.9">10K</text>
<text x="108.8" y="80.9">I20R1</text>
<text x="187.3" y="82.5">BC847</text>
<text x="187.3" y="79.8">I20Q1A</text>
<text x="195.3" y="82.5">BS</text>
<text x="55.9" y="89.4">VCC</text>
<text x="88.8" y="87.8">GND</text>
<text x="96.5" y="85.9">I20R5</text>
<text x="108.8" y="86">10K</text>
<text x="119.7" y="86.8">VCC</text>
<text x="164.9" y="89.4">VCC</text>
<text x="166" y="85.2">GND</text>
<text x="207.5" y="89.4">VCC</text>
<text x="66.2" y="91.6">I20R4</text>
<text x="187.3" y="93.1">GND</text>
<text x="223.4" y="94.7">VCC</text>
<text x="66.2" y="96.6">10K</text>
<text x="85.1" y="98.1">I20C1</text>
<text x="63.8" y="104.7">SIG</text>
<text x="85.1" y="103.4">0.1uF</text>
<text x="96.5" y="107.2">I20R2</text>
<text x="98.8" y="102.2">10K</text>
<text x="123.4" y="106.4">LV321SO</text>
<text x="134.6" y="106.4">T23-5</text>
<text x="178.9" y="107.2">I20R3</text>
<text x="181.5" y="102.2">220</text>
<text x="192.6" y="106.2">4148</text>
<text x="192.6" y="103.3">I20D1</text>
<text x="43.6" y="111.8">bitSnap</text>
<text x="168.6" y="109.1">LV321SOT23-5</text>
<text x="211.2" y="111.8">LV321SOT23-5</text>
<text x="43.6" y="114.4">Male</text>
<text x="54.3" y="117.1">GND</text>
<text x="85.4" y="116.1" transform="rotate(-90 85.4 116.1)">I20U7</text>
<text x="116.6" y="119.7">I20P1</text>
<text x="118.1" y="117.1">GND</text>
<text x="163.3" y="119.7">GND</text>
<text x="221.8" y="119.7">GND</text>
<text x="72.9" y="125.1">GND</text>
<text x="117.3" y="122.4">500K</text>
<text x="143.6" y="121.3">VCC</text>
<text x="183.5" y="121.3">VCC</text>
<text x="205.9" y="122.4">GND</text>
<text x="80.1" y="131.2" transform="rotate(-90 80.1 131.2)">MIC9.7MM</text>
<text x="146" y="131.2">8.2K</text>
<text x="146" y="126.2">I20R6</text>
<text x="159.3" y="131.2">10K</text>
<text x="159.3" y="126.2">I20R8</text>
<text x="185.9" y="131.2">10K</text>
<text x="185.9" y="126.2">I20R9</text>
<text x="199.2" y="131.2">1K</text>
<text x="199.2" y="126.2">I20R10</text>
<text x="166" y="135.7">GND</text>
<text x="205.9" y="135.7">GND</text>
<text x="111.7" y="142.6">VCC</text>
<text x="156.9" y="142.6">VCC</text>
<text x="199.5" y="142.6">VCC</text>
<text x="120.4" y="144.7" transform="rotate(-90 120.4 144.7)">I20C3</text>
<text x="125.7" y="144.7" transform="rotate(-90 125.7 144.7)">0.1uF</text>
<text x="165.6" y="144.7" transform="rotate(-90 165.6 144.7)">I20C4</text>
<text x="170.9" y="144.7" transform="rotate(-90 170.9 144.7)">0.1uF</text>
<text x="208.1" y="144.7" transform="rotate(-90 208.1 144.7)">I20C5</text>
<text x="213.5" y="144.7" transform="rotate(-90 213.5 144.7)">0.1uF</text>
<text x="128.7" y="151.7">GND</text>
<text x="174" y="151.7">GND</text>
<text x="216.5" y="151.7">GND</text>
<text x="51.6" y="178.3">Released under the Creative Commons Attribution Share-Alike 3.0 License</text>
<text x="64.9" y="183.6">And Open Source Hardware (OSHW) Definition 1.0</text>
<text x="67.6" y="180.9">http://creativecommons.org/licenses/by-sa/3.0</text>
<text x="72.9" y="186.2">http://freedomdefined.org/OSHW</text>
<text x="78.2" y="188.9">Designed by: littleBits.cc</text>
</g>
<g font-size="2.5" fill="#808080">
<text x="120.4" y="95.4" transform="rotate(-90 120.4 95.4)">5</text>
<text x="47.1" y="101.9">VCC</text>
<text x="54.6" y="100.8">VCC1</text>
<text x="116.5" y="98.1">1</text>
<text x="129.1" y="100.8">4</text>
<text x="161.7" y="100.8">1</text>
<text x="165.6" y="98.1" transform="rotate(-90 165.6 98.1)">5</text>
<text x="208.2" y="100.8" transform="rotate(-90 208.2 100.8)">5</text>
<text x="46.8" y="107.2">GND</text>
<text x="48" y="104.6">SIG</text>
<text x="54.6" y="103.4">SIG1</text>
<text x="54.6" y="106.1">GND1</text>
<text x="116.5" y="103.4">3</text>
<text x="161.7" y="106.1">3</text>
<text x="174.3" y="103.4">4</text>
<text x="204.3" y="103.4">1</text>
<text x="216.9" y="106.1">4</text>
<text x="222" y="103.4">VC</text>
<text x="222.9" y="106.1">SIG</text>
<text x="225.1" y="103.4">C</text>
<text x="229.6" y="104.6">VCC</text>
<text x="229.6" y="107.2">SIG</text>
<text x="120.4" y="108.1" transform="rotate(-90 120.4 108.1)">2</text>
<text x="165.6" y="110.7" transform="rotate(-90 165.6 110.7)">2</text>
<text x="204.3" y="108.7">3</text>
<text x="208.2" y="113.4" transform="rotate(-90 208.2 113.4)">2</text>
<text x="221.8" y="108.7">GND</text>
<text x="229.6" y="109.9">GND</text>
</g>
<g font-size="2.1" fill="#808080">
<text x="227.2" y="114.4">bitSnap</text>
<text x="227.2" y="117.1">female</text>
</g>
</svg>
